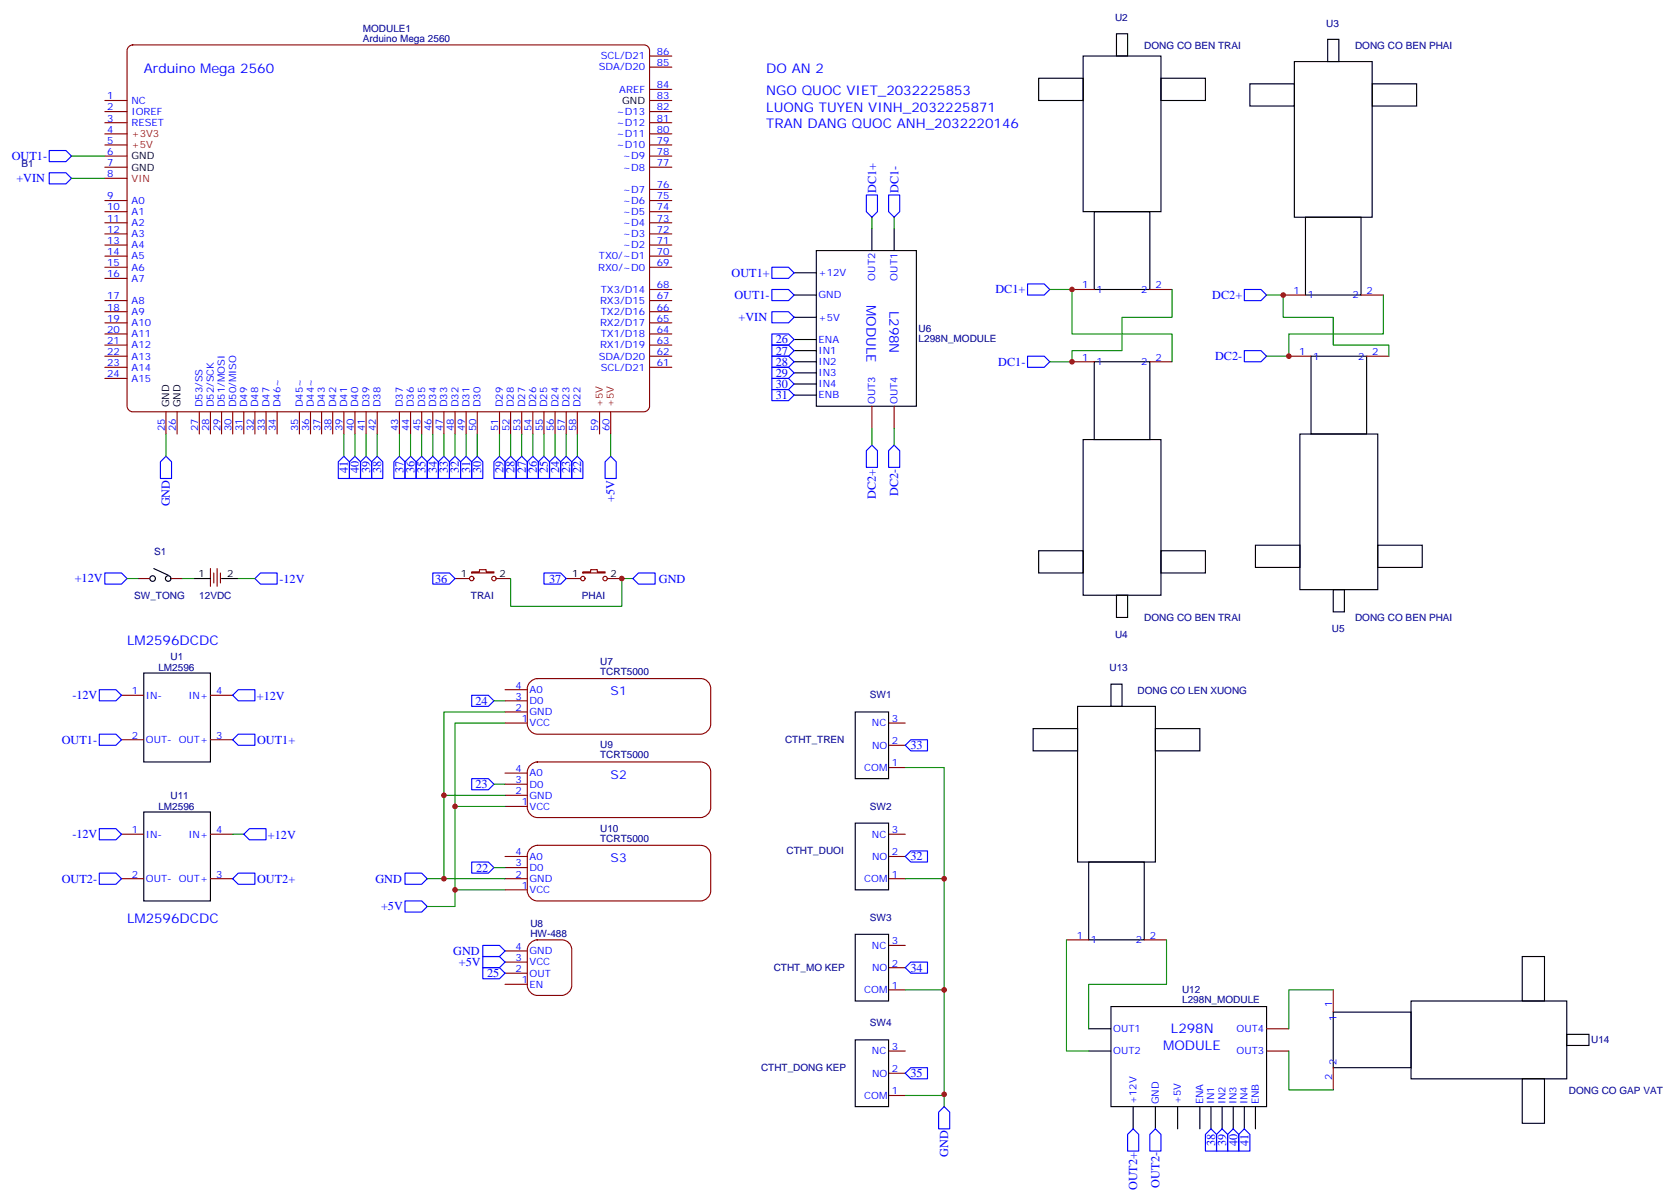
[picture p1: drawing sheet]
<svg xmlns="http://www.w3.org/2000/svg" width="532mm" height="382mm" viewBox="0 0 532 382" stroke-linecap="round" stroke-linejoin="round" font-family="sans-serif">
<g fill="none" stroke="#000" stroke-width=".35">
<path d="M343.7 17.8h24.7v49.4h-24.7zM354.3 10.7h3.5v7.1h-3.5zM410.7 19.5h24.7v49.4h-24.7zM421.3 12.5h3.6v7h-3.6zM329.6 24.8h14.1v7.1h-14.1zM368.4 24.8h14.1v7.1h-14.1zM396.6 26.6h14.1v7.1h-14.1zM435.4 26.6h14.1v7.1h-14.1zM259 79.5h31.8v49.4h-31.8zM276.7 72.5v7M283.7 72.5v7M347.2 67.2h17.7v24.7h-17.7z"/>
<path d="M414.3 68.9h17.6v24.7h-17.6zM252 86.6h7M252 93.6h7M252 100.7h7M252 107.7h7M252 111.3h7M252 114.8h7M252 118.3h7M347.2 114.8h17.7v24.7h-17.7zM416 113h17.7v24.7h-17.7zM252 121.8h7M252 125.4h7"/>
<path d="M343.7 139.5h24.7v49.4h-24.7zM412.5 137.7h24.7v49.4h-24.7zM329.6 174.8h14.1v7h-14.1zM368.4 174.8h14.1v7h-14.1zM398.4 173h14.1v7.1h-14.1zM437.2 173h14.1v7.1h-14.1zM354.3 188.9h3.5v7h-3.5zM423.1 187.1h3.5v7.1h-3.5zM45.6 213.6h21.2v28.2h-21.2z"/>
</g>
<g fill="none" stroke="#870000" stroke-width=".35">
<path d="M40.9 14.8l1.2-.5h162.3l.9 .2 .6 .6 .2 .9v112.9l-.3 .9-.6 .6-.8 .3h-162.3l-.9-.3-.6-.7-.3-.8v-112.9zM206.1 17.8h7.1M33.3 31.9h7M33.3 35.4h7M33.3 38.9h7M206.1 31.9h7.1M206.1 35.4h7.1M206.1 38.9h7.1M206.1 28.4h7.1M206.1 21.3h7.1M33.3 42.5h7M33.3 46h7"/>
<path d="M33.3 49.5h7M33.3 53.1h7M33.3 56.6h7M206.1 42.5h7.1M206.1 46h7.1M206.1 49.5h7.1M206.1 53.1h7.1M33.3 63.6h7M33.3 67.2h7M33.3 70.7h7M33.3 74.2h7M33.3 77.8h7"/>
<path d="M206.1 63.6h7.1M206.1 67.2h7.1M206.1 70.7h7.1M206.1 74.2h7.1M206.1 77.8h7.1M206.1 60.1h7.1M33.3 81.3h7M33.3 84.8h7M33.3 88.3h7M33.3 98.9h7M33.3 95.4h7M206.1 91.9h7.1"/>
<path d="M206.1 81.3h7.1M206.1 84.8h7.1M206.1 98.9h7.1M206.1 95.4h7.1M340.2 91.9h7M364.9 91.9h7M407.2 93.6h7.1M431.9 93.6h7.1M33.3 113h7M33.3 116.6h7M33.3 109.5h7M33.3 106h7"/>
<path d="M33.3 102.4h7M206.1 113h7.1M206.1 116.6h7.1M206.1 109.5h7.1M206.1 106h7.1M206.1 102.4h7.1M340.2 114.8h7M364.9 114.8h7M409 113h7M433.7 113h7M33.3 120.1h7M52.7 130.7v7"/>
<path d="M56.2 130.7v7M63.3 130.7v7M66.8 130.7v7M70.3 130.7v7M73.8 130.7v7M77.4 130.7v7M80.9 130.7v7M84.4 130.7v7M87.9 130.7v7M95 130.7v7M98.5 130.7v7M102.1 130.7v7"/>
<path d="M105.6 130.7v7M109.1 130.7v7M112.6 130.7v7M116.2 130.7v7M119.7 130.7v7M126.8 130.7v7M130.3 130.7v7M133.8 130.7v7M137.3 130.7v7M140.9 130.7v7M144.4 130.7v7M147.9 130.7v7"/>
<path d="M151.4 130.7v7M158.5 130.7v7M162 130.7v7M165.6 130.7v7M169.1 130.7v7M172.6 130.7v7M176.1 130.7v7M179.7 130.7v7M183.2 130.7v7M190.3 130.7v7M193.8 130.7v7M276.7 128.9v7.1"/>
<path d="M283.7 128.9v7.1M38.6 220.6h7M38.6 234.7h7M66.8 220.6h7M66.8 234.7h7"/>
</g>
<path d="M168.1 216.5a3.4 3.4 0 0 1 2.4-1.2h51.9a3.2 3.2 0 0 1 3.1 3.2v11.3a3.4 3.4 0 0 1-3.1 3.2h-51.9a3.4 3.4 0 0 1-3.2-3.2v-11.3l.1-.7z" fill="#fff" stroke="#870000" stroke-width=".35"/>
<path d="M160.3 218.9h7M160.3 229.4h7M160.3 225.9h7M160.3 222.4h7" fill="none" stroke="#870000" stroke-width=".35"/>
<path d="M168.1 299.4a3.4 3.4 0 0 1 2.4-1.2h7.8a3.2 3.2 0 0 1 3.1 3.2v11.3a3.4 3.4 0 0 1-3.1 3.2h-7.8a3.4 3.4 0 0 1-3.2-3.2v-11.3l.1-.7z" fill="#fff" stroke="#870000" stroke-width=".35"/>
<path d="M160.3 312.3h7M160.3 308.8h7M160.3 305.3h7M160.3 301.8h7" fill="none" stroke="#870000" stroke-width=".35"/>
<path d="M340.2 91.9v14.1h31.7v8.8M371.9 91.9v8.8h-15.8v10.6h-15.9v3.5M407.2 93.6v7.1h15.9v8.8h17.6v3.5M439 93.6v12.4h-30v7" fill="none" stroke="#008700" stroke-width=".35"/>
<path d="M168.1 243a3.4 3.4 0 0 1 2.4-1.2h51.9a3.2 3.2 0 0 1 3.1 3.2v11.3a3.4 3.4 0 0 1-3.1 3.1h-51.9a3.4 3.4 0 0 1-3.2-3.1v-11.3l.1-.8z" fill="#fff" stroke="#870000" stroke-width=".35"/>
<path d="M160.3 255.9h7M160.3 252.4h7M160.3 248.8h7M160.3 245.3h7" fill="none" stroke="#870000" stroke-width=".35"/>
<path d="M168.1 269.4a3.4 3.4 0 0 1 2.4-1.1h51.9a3.2 3.2 0 0 1 3.1 3.1v11.3a3.4 3.4 0 0 1-3.1 3.2h-51.9a3.4 3.4 0 0 1-3.2-3.2v-11.3l.1-.7z" fill="#fff" stroke="#870000" stroke-width=".35"/>
<g fill="none" stroke="#870000" stroke-width=".35">
<path d="M43.9 183.6h3.5M54.4 183.6h3.6M66.8 180.4v5.7M67.8 181.8v3.2M68.9 180.4v5.7M70 181.8v3.2M144.4 183.6h4.6M149.7 181.5h2.5v-.7h2.1v.7h2.4v.3h-7zM157.4 183.6h4.6M179.7 183.6h4.6M185 181.5h2.4v-.7h2.1v.7h2.5v.3h-7zM192.7 183.6h4.6"/>
<path d="M282 236.5h5.3M282 229.4h5.3M282 243.6h5.3M38.6 278.8h7M38.6 264.7h7M66.8 278.8h7M66.8 264.7h7M160.3 278.8h7M160.3 275.3h7M160.3 271.8h7M282 278.8h5.3M282 271.8h5.3"/>
<path d="M282 264.7h5.3M160.3 282.4h7M338.4 298.2h7.1M363.1 298.2h7.1M282 314.1h5.3M282 307.1h5.3M282 300h5.3M423.1 314.1v7.1M282 333.5h5.3M401.9 333.5h7.1M401.9 326.5h7.1M423.1 338.8v7.1"/>
<path d="M282 347.6h5.3M282 340.6h5.3"/>
<circle cx="149.7" cy="183.6" r=".71"/>
<circle cx="156.7" cy="183.6" r=".71"/>
<circle cx="185" cy="183.6" r=".71"/>
<circle cx="192" cy="183.6" r=".71"/>
</g>
<g fill="none" stroke="#000" stroke-width=".35">
<path d="M48.8 180.4l4.6 2.1M61.5 183.6h5.3M70.3 183.6h5.3M352.5 217.1h3.6v7.1h-3.6zM271.4 225.9h10.6v21.2h-10.6zM327.8 231.2h14.1v7.1h-14.1zM341.9 224.2h24.7v49.3h-24.7zM366.6 231.2h14.2v7.1h-14.2zM45.6 257.7h21.2v28.2h-21.2zM271.4 261.2h10.6v21.2h-10.6zM345.5 273.5h17.6v24.7h-17.6zM271.4 296.5h10.6v21.1h-10.6z"/>
<path d="M352.5 319.4h49.4v31.8h-49.4zM447.8 317.6h49.4v24.7h-49.4zM483.1 303.5h7v14.1h-7zM271.4 330h10.6v21.2h-10.6zM345.5 326.5h7M345.5 333.5h7M423.1 321.2h24.7v17.6h-24.7zM497.2 328.2h7v3.6h-7zM359.6 351.2v7M366.6 351.2v7M373.7 351.2v7M380.8 351.2v7"/>
<path d="M384.3 351.2v7M387.8 351.2v7M391.3 351.2v7M394.9 351.2v7M398.4 351.2v7M483.1 342.3h7v14.1h-7z"/>
<circle cx="48.4" cy="183.6" r=".88"/>
<circle cx="53.4" cy="183.6" r=".88"/>
</g>
<g fill="none" stroke="#00f" stroke-width=".35">
<path d="M15.6 54.8h5.3l1.8 1.8-1.8 1.7h-5.3zM15.6 47.8h5.3l1.8 1.7-1.8 1.8h-5.3zM274.9 61.9h3.5v5.3l-1.7 1.7-1.8-1.7zM282 61.9h3.5v5.3l-1.8 1.7-1.7-1.7zM244.9 84.8h5.3l1.8 1.8-1.8 1.7h-5.3zM244.9 91.9h5.3l1.8 1.7-1.8 1.8h-5.3zM244.9 98.9h5.3l1.8 1.8-1.8 1.7h-5.3zM326.1 90.1h5.3l1.7 1.8-1.7 1.7h-5.3zM394.9 91.9h5.3l1.7 1.7-1.7 1.8h-5.3zM244.9 106h5.3l1.8 1.7-1.8 1.8h-5.3zM244.9 109.5h5.3l1.8 1.8-1.8 1.7h-5.3zM244.9 113h5.3l1.8 1.8-1.8 1.8h-5.3z"/>
<path d="M244.9 116.6h5.3l1.8 1.7-1.8 1.8h-5.3zM326.1 113h5.3l1.7 1.8-1.7 1.8h-5.3zM394.9 111.3h5.3l1.7 1.7-1.7 1.8h-5.3zM244.9 120.1h5.3l1.8 1.7-1.8 1.8h-5.3zM244.9 123.6h5.3l1.8 1.8-1.8 1.7h-5.3zM50.9 146.5l1.8-1.7 1.7 1.7v5.3h-3.5zM109.1 144.8l1.8 1.7v5.3h-3.5v-5.3zM112.6 144.8l1.8 1.7v5.3h-3.5v-5.3zM116.2 144.8l1.7 1.7v5.3h-3.5v-5.3zM119.7 144.8l1.8 1.7v5.3h-3.6v-5.3zM126.8 144.8l1.7 1.7v5.3h-3.5v-5.3zM130.3 144.8l1.7 1.7v5.3h-3.5v-5.3z"/>
<path d="M133.8 144.8l1.8 1.7v5.3h-3.6v-5.3zM137.3 144.8l1.8 1.7v5.3h-3.5v-5.3zM140.9 144.8l1.7 1.7v5.3h-3.5v-5.3zM144.4 144.8l1.8 1.7v5.3h-3.6v-5.3zM147.9 144.8l1.8 1.7v5.3h-3.5v-5.3zM151.4 144.8l1.8 1.7v5.3h-3.5v-5.3zM158.5 144.8l1.8 1.7v5.3h-3.6v-5.3zM162 144.8l1.8 1.7v5.3h-3.5v-5.3zM165.6 144.8l1.7 1.7v5.3h-3.5v-5.3zM169.1 144.8l1.8 1.7v5.3h-3.6v-5.3zM172.6 144.8l1.8 1.7v5.3h-3.5v-5.3zM176.1 144.8l1.8 1.7v5.3h-3.5v-5.3z"/>
<path d="M179.7 144.8l1.7 1.7v5.3h-3.5v-5.3zM183.2 144.8l1.8 1.7v5.3h-3.6v-5.3zM192 146.5l1.8-1.7 1.7 1.7v5.3h-3.5zM276.7 141.3l1.7 1.7v5.3h-3.5v-5.3zM283.7 141.3l1.8 1.7v5.3h-3.5v-5.3zM33.3 181.8h5.3l1.7 1.8-1.7 1.7h-5.3zM80.9 183.6l1.8-1.8h5.2v3.5h-5.2zM137.3 181.8h5.3l1.8 1.8-1.8 1.7h-5.3zM172.6 181.8h5.3l1.8 1.8-1.8 1.7h-5.3zM200.8 183.6l1.8-1.8h5.3v3.5h-5.3zM31.5 218.9h5.3l1.8 1.7-1.8 1.8h-5.3zM31.5 233h5.3l1.8 1.7-1.8 1.8h-5.3z"/>
<path d="M73.8 220.6l1.8-1.7h5.3v3.5h-5.3zM75.6 233h5.3v3.5h-5.3l-1.8-1.8zM149.7 220.6h5.3l1.7 1.8-1.7 1.8h-5.3zM289 234.7h5.3v3.6h-5.3l-1.7-1.8zM149.7 247.1h5.3l1.7 1.7-1.7 1.8h-5.3zM31.5 277.1h5.3l1.8 1.7-1.8 1.8h-5.3zM31.5 263h5.3l1.8 1.7-1.8 1.8h-5.3zM73.8 278.8l1.8-1.7h5.3v3.5h-5.3zM77.4 264.7l1.7-1.7h5.3v3.5h-5.3zM128.5 277.1h5.3l1.8 1.7-1.8 1.8h-5.3zM149.7 273.5h5.3l1.7 1.8-1.7 1.8h-5.3zM289 270h5.3v3.5h-5.3l-1.7-1.7z"/>
<path d="M128.5 285.9h5.3l1.8 1.8-1.8 1.7h-5.3zM153.2 300h5.3l1.8 1.8-1.8 1.7h-5.3zM153.2 303.5h5.3l1.8 1.8-1.8 1.8h-5.3zM153.2 307.1h5.3l1.8 1.7-1.8 1.8h-5.3zM287.3 307.1l1.7-1.8h5.3v3.5h-5.3zM287.3 340.6l1.7-1.8h5.3v3.5h-5.3zM299.6 351.2l1.8 1.7v5.3h-3.5v-5.3zM357.8 360l1.8-1.8 1.8 1.8v5.3h-3.6zM364.9 360l1.7-1.8 1.8 1.8v5.3h-3.5zM382.5 360l1.8-1.8 1.7 1.8v5.3h-3.5zM386 360l1.8-1.8 1.8 1.8v5.3h-3.6zM389.6 360l1.7-1.8 1.8 1.8v5.3h-3.5z"/>
<path d="M393.1 360l1.8-1.8 1.7 1.8v5.3h-3.5z"/>
</g>
<g fill="none" stroke="#008700" stroke-width=".35">
<path d="M22.7 49.5h10.6M22.7 56.6h10.6M276.7 68.9v3.6M283.7 68.9v3.6M333.1 91.9h7.1M401.9 93.6h5.3M333.1 114.8h7.1M401.9 113h7.1M52.7 137.7v7.1M109.1 137.7v7.1M112.6 137.7v7.1M116.2 137.7v7.1"/>
<path d="M119.7 137.7v7.1M126.8 137.7v7.1M130.3 137.7v7.1M133.8 137.7v7.1M137.3 137.7v7.1M140.9 137.7v7.1M144.4 137.7v7.1M147.9 137.7v7.1M151.4 137.7v7.1M158.5 137.7v7.1M162 137.7v7.1M165.6 137.7v7.1"/>
<path d="M169.1 137.7v7.1M172.6 137.7v7.1M176.1 137.7v7.1M179.7 137.7v7.1M183.2 137.7v7.1M193.8 137.7v7.1M276.7 136v5.3M283.7 136v5.3M40.3 183.6h3.6M58 183.6h3.5M75.6 183.6h5.3M162 183.6v8.8h35.3v-8.8h3.5"/>
<path d="M156.7 222.4h3.6M160.3 225.9h-19.4v26.5h19.4M160.3 229.4h-15.9v26.5h15.9M140.9 252.4v26.4h19.4M144.4 255.9v26.5h15.9M156.7 248.8h3.6M287.3 243.6h12.3v104h-12.3M73.8 264.7h3.6M135.6 278.8h5.3M156.7 275.3h3.6M287.3 278.8h12.3M144.4 282.4v5.3h-8.8"/>
<path d="M338.4 298.2v35.3h7.1M370.2 298.2v14.1h-24.7v14.2M287.3 314.1h12.3M423.1 314.1h-14.1v12.4M409 333.5v12.4h14.1M299.6 347.3v3.9"/>
</g>
<g fill="#c00">
<circle cx="340.2" cy="91.9" r=".88"/>
<circle cx="340.2" cy="114.8" r=".88"/>
<circle cx="407.2" cy="93.6" r=".88"/>
<circle cx="409" cy="113" r=".88"/>
<circle cx="140.9" cy="252.4" r=".88"/>
<circle cx="144.4" cy="255.9" r=".88"/>
<circle cx="144.4" cy="282.4" r=".88"/>
<circle cx="140.9" cy="278.8" r=".88"/>
<circle cx="299.6" cy="278.8" r=".88"/>
<circle cx="299.6" cy="314.1" r=".88"/>
<circle cx="299.6" cy="347.3" r=".88"/>
<circle cx="197.3" cy="183.6" r=".88"/>
</g>
<g font-size="4.2" fill="#00f">
<text x="45.6" y="23.1">Arduino Mega 2560</text>
<text x="243.2" y="23.1">DO AN 2</text>
<text x="243.2" y="30.1">NGO QUOC VIET_2032225853</text>
<text x="243.2" y="35.4">LUONG TUYEN VINH_2032225871</text>
<text x="243.2" y="40.7">TRAN DANG QUOC ANH_2032220146</text>
<text x="275" y="96.8" transform="rotate(90 275 96.8)">MODULE</text>
<text x="282.2" y="98.6" transform="rotate(90 282.2 98.6)">L298N</text>
<text x="40.3" y="204.8">LM2596DCDC</text>
<text x="40.3" y="292.9">LM2596DCDC</text>
<text x="371.6" y="328">L298N</text>
<text x="369.1" y="333.2">MODULE</text>
</g>
<g font-size="3.9" fill="#00f">
<text x="3.7" y="50.8">OUT1-</text>
<text x="5.2" y="57.9">+VIN</text>
<text x="278.1" y="61.2" transform="rotate(-90 278.1 61.2)">DC1+</text>
<text x="285.1" y="61.2" transform="rotate(-90 285.1 61.2)">DC1-</text>
<text x="232.2" y="87.8">OUT1+</text>
<text x="233.1" y="94.9">OUT1-</text>
<text x="315.9" y="93.1">DC1+</text>
<text x="384.7" y="94.9">DC2+</text>
<text x="234.4" y="102">+VIN</text>
<text x="246.1" y="109">26</text>
<text x="246.1" y="112.5">27</text>
<text x="246.1" y="116.1">28</text>
<text x="246.1" y="119.6">29</text>
<text x="316.8" y="116.1">DC1-</text>
<text x="385.6" y="114.3">DC2-</text>
<text x="246.1" y="123.1">30</text>
<text x="246.1" y="126.6">31</text>
<text x="110.4" y="150.2" transform="rotate(-90 110.4 150.2)">41</text>
<text x="113.9" y="150.2" transform="rotate(-90 113.9 150.2)">40</text>
<text x="117.4" y="150.2" transform="rotate(-90 117.4 150.2)">39</text>
<text x="120.9" y="150.2" transform="rotate(-90 120.9 150.2)">38</text>
<text x="128" y="150.2" transform="rotate(-90 128 150.2)">37</text>
<text x="131.5" y="150.2" transform="rotate(-90 131.5 150.2)">36</text>
<text x="135.1" y="150.2" transform="rotate(-90 135.1 150.2)">35</text>
<text x="138.6" y="150.2" transform="rotate(-90 138.6 150.2)">34</text>
<text x="142.1" y="150.2" transform="rotate(-90 142.1 150.2)">33</text>
<text x="145.6" y="150.2" transform="rotate(-90 145.6 150.2)">32</text>
<text x="149.2" y="150.2" transform="rotate(-90 149.2 150.2)">31</text>
<text x="152.7" y="150.2" transform="rotate(-90 152.7 150.2)">30</text>
<text x="159.8" y="150.2" transform="rotate(-90 159.8 150.2)">29</text>
<text x="163.3" y="150.2" transform="rotate(-90 163.3 150.2)">28</text>
<text x="166.8" y="150.2" transform="rotate(-90 166.8 150.2)">27</text>
<text x="170.3" y="150.2" transform="rotate(-90 170.3 150.2)">26</text>
<text x="173.9" y="150.2" transform="rotate(-90 173.9 150.2)">25</text>
<text x="177.4" y="150.2" transform="rotate(-90 177.4 150.2)">24</text>
<text x="180.9" y="150.2" transform="rotate(-90 180.9 150.2)">23</text>
<text x="184.4" y="150.2" transform="rotate(-90 184.4 150.2)">22</text>
<text x="53.9" y="160.7" transform="rotate(-90 53.9 160.7)">GND</text>
<text x="195" y="159.3" transform="rotate(-90 195 159.3)">+5V</text>
<text x="278" y="158.2" transform="rotate(-90 278 158.2)">DC2+</text>
<text x="285" y="157.4" transform="rotate(-90 285 157.4)">DC2-</text>
<text x="23.7" y="184.8">+12V</text>
<text x="88.7" y="184.9">-12V</text>
<text x="138" y="184.8">36</text>
<text x="174.3" y="184.9">37</text>
<text x="209.1" y="184.9">GND</text>
<text x="23" y="222">-12V</text>
<text x="81.5" y="222">+12V</text>
<text x="193.8" y="220.6">S1</text>
<text x="150.9" y="223.7">24</text>
<text x="19.6" y="236">OUT1-</text>
<text x="81.6" y="236">OUT1+</text>
<text x="288.9" y="237.8">33</text>
<text x="150.9" y="250.1">23</text>
<text x="193.8" y="247.1">S2</text>
<text x="23" y="266">-12V</text>
<text x="85" y="266.1">+12V</text>
<text x="193.8" y="273.5">S3</text>
<text x="288.9" y="273">32</text>
<text x="19.6" y="280.1">OUT2-</text>
<text x="81.6" y="280.1">OUT2+</text>
<text x="119.1" y="280.1">GND</text>
<text x="151.1" y="276.6">22</text>
<text x="120.9" y="288.9">+5V</text>
<text x="143.8" y="303">GND</text>
<text x="145.6" y="306.5">+5V</text>
<text x="154.6" y="310.1">25</text>
<text x="288.9" y="308.3">34</text>
<text x="288.9" y="341.8">35</text>
<text x="385.6" y="363.6" transform="rotate(-90 385.6 363.6)">38</text>
<text x="389.1" y="363.6" transform="rotate(-90 389.1 363.6)">39</text>
<text x="392.6" y="363.6" transform="rotate(-90 392.6 363.6)">40</text>
<text x="396.2" y="363.6" transform="rotate(-90 396.2 363.6)">41</text>
<text x="300.9" y="367.1" transform="rotate(-90 300.9 367.1)">GND</text>
<text x="360.8" y="377.7" transform="rotate(-90 360.8 377.7)">OUT2+</text>
<text x="367.9" y="376.8" transform="rotate(-90 367.9 376.8)">OUT2-</text>
</g>
<g font-size="3.2" fill="#000080">
<text x="115.1" y="10.2">MODULE1</text>
<text x="353.8" y="6.7">U2</text>
<text x="420.9" y="8.4">U3</text>
<text x="115.1" y="13.2">Arduino Mega 2560</text>
<text x="363.1" y="15.5">DONG CO BEN TRAI</text>
<text x="430" y="15.5">DONG CO BEN PHAI</text>
<text x="6.8" y="53.1">B1</text>
<text x="291.5" y="105.5">U6</text>
<text x="291.5" y="108.5">L298N_MODULE</text>
<text x="48.9" y="176.2">S1</text>
<text x="42.6" y="190.1">SW_TONG</text>
<text x="63.2" y="190">12VDC</text>
<text x="149.5" y="190">TRAI</text>
<text x="184.6" y="190.1">PHAI</text>
<text x="363.1" y="197.1">DONG CO BEN TRAI</text>
<text x="430" y="197.1">DONG CO BEN PHAI</text>
<text x="353.8" y="202.5">U4</text>
<text x="422.6" y="200.7">U5</text>
<text x="54.1" y="209.4">U1</text>
<text x="50.2" y="213">LM2596</text>
<text x="190.4" y="214.2">TCRT5000</text>
<text x="190.4" y="211">U7</text>
<text x="352.1" y="213">U13</text>
<text x="276" y="221.6">SW1</text>
<text x="361" y="220.1">DONG CO LEN XUONG</text>
<text x="190.4" y="237.5">U9</text>
<text x="249.1" y="235.9">CTHT_TREN</text>
<text x="190.4" y="240.7">TCRT5000</text>
<text x="50.2" y="257">LM2596</text>
<text x="54.1" y="253.5">U11</text>
<text x="276" y="256.9">SW2</text>
<text x="190.4" y="263.9">U10</text>
<text x="190.4" y="267.1">TCRT5000</text>
<text x="249.6" y="271.1">CTHT_DUOI</text>
<text x="276" y="292.2">SW3</text>
<text x="168.3" y="297.2">HW-488</text>
<text x="168.3" y="294.1">U8</text>
<text x="245.5" y="308.2">CTHT_MO KEP</text>
<text x="375.1" y="315.1">U12</text>
<text x="375.1" y="318.3">L298N_MODULE</text>
<text x="276" y="325.7">SW4</text>
<text x="504.9" y="331.1">U14</text>
<text x="241.5" y="339.9">CTHT_DONG KEP</text>
<text x="497.9" y="347">DONG CO GAP VAT</text>
</g>
<g font-size="3.2" fill="#00f">
<text x="208.4" y="17.4">86</text>
<text x="190" y="22.4">SDA/D20</text>
<text x="190.6" y="18.8">SCL/D21</text>
<text x="208.4" y="20.9">85</text>
<text x="196.5" y="29.4">AREF</text>
<text x="208.4" y="28">84</text>
<text x="34" y="31.5">1</text>
<text x="34" y="35">2</text>
<text x="41.7" y="32.9">NC</text>
<text x="208.4" y="35">82</text>
<text x="208.4" y="31.5">83</text>
<text x="34" y="38.6">3</text>
<text x="41.7" y="36.5">IOREF</text>
<text x="41.7" y="40">RESET</text>
<text x="195.6" y="40">~D12</text>
<text x="195.6" y="36.5">~D13</text>
<text x="208.4" y="38.6">81</text>
<text x="34" y="42.1">4</text>
<text x="34" y="45.6">5</text>
<text x="195.6" y="47.1">~D10</text>
<text x="195.6" y="43.5">~D11</text>
<text x="208.4" y="45.6">79</text>
<text x="208.4" y="42.1">80</text>
<text x="34" y="49.1">6</text>
<text x="34" y="52.7">7</text>
<text x="197.7" y="50.6">~D9</text>
<text x="208.4" y="52.7">77</text>
<text x="208.4" y="49.1">78</text>
<text x="34" y="56.2">8</text>
<text x="197.7" y="54.1">~D8</text>
<text x="208.4" y="59.7">76</text>
<text x="34" y="63.3">9</text>
<text x="41.7" y="64.7">A0</text>
<text x="197.7" y="64.7">~D6</text>
<text x="197.7" y="61.2">~D7</text>
<text x="208.4" y="63.3">75</text>
<text x="34" y="66.8">10</text>
<text x="34" y="70.3">11</text>
<text x="41.7" y="68.2">A1</text>
<text x="41.7" y="71.8">A2</text>
<text x="197.7" y="71.8">~D4</text>
<text x="197.7" y="68.2">~D5</text>
<text x="208.4" y="70.3">73</text>
<text x="208.4" y="66.8">74</text>
<text x="34" y="73.8">12</text>
<text x="34" y="77.4">13</text>
<text x="41.7" y="75.3">A3</text>
<text x="197.7" y="75.3">~D3</text>
<text x="208.4" y="77.4">71</text>
<text x="208.4" y="73.8">72</text>
<text x="34" y="80.9">14</text>
<text x="41.7" y="78.8">A4</text>
<text x="41.7" y="82.3">A5</text>
<text x="190.1" y="82.3">TX0/~D1</text>
<text x="197.7" y="78.8">~D2</text>
<text x="208.4" y="80.9">70</text>
<text x="34" y="84.4">15</text>
<text x="34" y="87.9">16</text>
<text x="41.7" y="85.9">A6</text>
<text x="41.7" y="89.4">A7</text>
<text x="189.8" y="85.9">RX0/~D0</text>
<text x="208.4" y="84.4">69</text>
<text x="259.8" y="87.6">+12V</text>
<text x="277.7" y="89" transform="rotate(-90 277.7 89)">OUT2</text>
<text x="284.8" y="89" transform="rotate(-90 284.8 89)">OUT1</text>
<text x="34" y="95">17</text>
<text x="190.7" y="92.9">TX3/D14</text>
<text x="208.4" y="91.5">68</text>
<text x="208.4" y="95">67</text>
<text x="259.8" y="94.7">GND</text>
<text x="343.5" y="91.5">1</text>
<text x="347.9" y="92.9">1</text>
<text x="362.2" y="92.9">2</text>
<text x="366.6" y="91.5">2</text>
<text x="410.5" y="93.3">1</text>
<text x="415" y="94.7">1</text>
<text x="429.2" y="94.7">2</text>
<text x="433.7" y="93.3">2</text>
<text x="34" y="98.5">18</text>
<text x="41.7" y="100">A9</text>
<text x="41.7" y="96.4">A8</text>
<text x="190.4" y="96.4">RX3/D15</text>
<text x="190.7" y="100">TX2/D16</text>
<text x="208.4" y="98.5">66</text>
<text x="259.8" y="101.7">+5V</text>
<text x="34" y="105.6">20</text>
<text x="34" y="102.1">19</text>
<text x="41.7" y="107">A11</text>
<text x="41.7" y="103.5">A10</text>
<text x="190.4" y="103.5">RX2/D17</text>
<text x="190.7" y="107">TX1/D18</text>
<text x="208.4" y="102.1">65</text>
<text x="208.4" y="105.6">64</text>
<text x="34" y="112.6">22</text>
<text x="34" y="109.1">21</text>
<text x="41.7" y="110.6">A12</text>
<text x="190.4" y="110.6">RX1/D19</text>
<text x="208.4" y="109.1">63</text>
<text x="208.4" y="112.6">62</text>
<text x="259.8" y="108.8">ENA</text>
<text x="259.8" y="112.3">IN1</text>
<text x="412.3" y="112.7">1</text>
<text x="435.4" y="112.7">2</text>
<text x="34" y="119.7">24</text>
<text x="34" y="116.2">23</text>
<text x="41.7" y="117.6">A14</text>
<text x="41.7" y="114.1">A13</text>
<text x="190" y="114.1">SDA/D20</text>
<text x="190.6" y="117.6">SCL/D21</text>
<text x="208.4" y="116.2">61</text>
<text x="259.8" y="115.9">IN2</text>
<text x="259.8" y="119.4">IN3</text>
<text x="343.5" y="114.4">1</text>
<text x="347.9" y="115.9">1</text>
<text x="362.2" y="115.9">2</text>
<text x="366.6" y="114.4">2</text>
<text x="416.7" y="114.1">1</text>
<text x="430.9" y="114.1">2</text>
<text x="41.7" y="121.1">A15</text>
<text x="259.8" y="122.9">IN4</text>
<text x="64.3" y="129.3" transform="rotate(-90 64.3 129.3)">D53/SS</text>
<text x="67.8" y="129.3" transform="rotate(-90 67.8 129.3)">D52/SCK</text>
<text x="71.4" y="129.3" transform="rotate(-90 71.4 129.3)">D51/MOSI</text>
<text x="74.9" y="129.3" transform="rotate(-90 74.9 129.3)">D50/MISO</text>
<text x="78.4" y="129.3" transform="rotate(-90 78.4 129.3)">D49</text>
<text x="82" y="129.3" transform="rotate(-90 82 129.3)">D48</text>
<text x="85.5" y="129.3" transform="rotate(-90 85.5 129.3)">D47</text>
<text x="89" y="129.3" transform="rotate(-90 89 129.3)">D46~</text>
<text x="96.1" y="129.3" transform="rotate(-90 96.1 129.3)">D45~</text>
<text x="99.6" y="129.3" transform="rotate(-90 99.6 129.3)">D44~</text>
<text x="103.1" y="129.3" transform="rotate(-90 103.1 129.3)">D43</text>
<text x="106.6" y="129.3" transform="rotate(-90 106.6 129.3)">D42</text>
<text x="110.2" y="129.3" transform="rotate(-90 110.2 129.3)">D41</text>
<text x="113.7" y="129.3" transform="rotate(-90 113.7 129.3)">D40</text>
<text x="117.2" y="129.3" transform="rotate(-90 117.2 129.3)">D39</text>
<text x="120.8" y="129.3" transform="rotate(-90 120.8 129.3)">D38</text>
<text x="127.8" y="129.3" transform="rotate(-90 127.8 129.3)">D37</text>
<text x="131.3" y="129.3" transform="rotate(-90 131.3 129.3)">D36</text>
<text x="134.9" y="129.3" transform="rotate(-90 134.9 129.3)">D35</text>
<text x="138.4" y="129.3" transform="rotate(-90 138.4 129.3)">D34</text>
<text x="141.9" y="129.3" transform="rotate(-90 141.9 129.3)">D33</text>
<text x="145.5" y="129.3" transform="rotate(-90 145.5 129.3)">D32</text>
<text x="149" y="129.3" transform="rotate(-90 149 129.3)">D31</text>
<text x="152.5" y="129.3" transform="rotate(-90 152.5 129.3)">D30</text>
<text x="159.6" y="129.3" transform="rotate(-90 159.6 129.3)">D29</text>
<text x="163.1" y="129.3" transform="rotate(-90 163.1 129.3)">D28</text>
<text x="166.6" y="129.3" transform="rotate(-90 166.6 129.3)">D27</text>
<text x="170.1" y="129.3" transform="rotate(-90 170.1 129.3)">D26</text>
<text x="173.7" y="129.3" transform="rotate(-90 173.7 129.3)">D25</text>
<text x="177.2" y="129.3" transform="rotate(-90 177.2 129.3)">D24</text>
<text x="180.7" y="129.3" transform="rotate(-90 180.7 129.3)">D23</text>
<text x="184.3" y="129.3" transform="rotate(-90 184.3 129.3)">D22</text>
<text x="259.8" y="126.4">ENB</text>
<text x="277.7" y="128.2" transform="rotate(-90 277.7 128.2)">OUT3</text>
<text x="284.8" y="128.2" transform="rotate(-90 284.8 128.2)">OUT4</text>
<text x="52.3" y="136.8" transform="rotate(-90 52.3 136.8)">25</text>
<text x="55.8" y="136.8" transform="rotate(-90 55.8 136.8)">26</text>
<text x="62.9" y="136.8" transform="rotate(-90 62.9 136.8)">27</text>
<text x="66.4" y="136.8" transform="rotate(-90 66.4 136.8)">28</text>
<text x="69.9" y="136.8" transform="rotate(-90 69.9 136.8)">29</text>
<text x="73.4" y="136.8" transform="rotate(-90 73.4 136.8)">30</text>
<text x="77" y="136.8" transform="rotate(-90 77 136.8)">31</text>
<text x="80.5" y="136.8" transform="rotate(-90 80.5 136.8)">32</text>
<text x="84" y="136.8" transform="rotate(-90 84 136.8)">33</text>
<text x="87.6" y="136.8" transform="rotate(-90 87.6 136.8)">34</text>
<text x="94.6" y="136.8" transform="rotate(-90 94.6 136.8)">35</text>
<text x="98.1" y="136.8" transform="rotate(-90 98.1 136.8)">36</text>
<text x="101.7" y="136.8" transform="rotate(-90 101.7 136.8)">37</text>
<text x="105.2" y="136.8" transform="rotate(-90 105.2 136.8)">38</text>
<text x="108.7" y="136.8" transform="rotate(-90 108.7 136.8)">39</text>
<text x="112.3" y="136.8" transform="rotate(-90 112.3 136.8)">40</text>
<text x="115.8" y="136.8" transform="rotate(-90 115.8 136.8)">41</text>
<text x="119.3" y="136.8" transform="rotate(-90 119.3 136.8)">42</text>
<text x="126.4" y="136.8" transform="rotate(-90 126.4 136.8)">43</text>
<text x="129.9" y="136.8" transform="rotate(-90 129.9 136.8)">44</text>
<text x="133.4" y="136.8" transform="rotate(-90 133.4 136.8)">45</text>
<text x="136.9" y="136.8" transform="rotate(-90 136.9 136.8)">46</text>
<text x="140.5" y="136.8" transform="rotate(-90 140.5 136.8)">47</text>
<text x="144" y="136.8" transform="rotate(-90 144 136.8)">48</text>
<text x="147.5" y="136.8" transform="rotate(-90 147.5 136.8)">49</text>
<text x="151.1" y="136.8" transform="rotate(-90 151.1 136.8)">50</text>
<text x="158.1" y="136.8" transform="rotate(-90 158.1 136.8)">51</text>
<text x="161.6" y="136.8" transform="rotate(-90 161.6 136.8)">52</text>
<text x="165.2" y="136.8" transform="rotate(-90 165.2 136.8)">53</text>
<text x="168.7" y="136.8" transform="rotate(-90 168.7 136.8)">54</text>
<text x="172.2" y="136.8" transform="rotate(-90 172.2 136.8)">55</text>
<text x="175.8" y="136.8" transform="rotate(-90 175.8 136.8)">56</text>
<text x="179.3" y="136.8" transform="rotate(-90 179.3 136.8)">57</text>
<text x="182.8" y="136.8" transform="rotate(-90 182.8 136.8)">58</text>
<text x="189.9" y="136.8" transform="rotate(-90 189.9 136.8)">59</text>
<text x="193.4" y="136.8" transform="rotate(-90 193.4 136.8)">60</text>
<text x="41.8" y="220.3">1</text>
<text x="46.3" y="221.7">IN-</text>
<text x="59.8" y="221.7">IN+</text>
<text x="68.5" y="220.3">4</text>
<text x="163.5" y="218.5">4</text>
<text x="168" y="219.9">A0</text>
<text x="163.5" y="225.6">2</text>
<text x="163.5" y="222">3</text>
<text x="168" y="227">GND</text>
<text x="168" y="223.4">D0</text>
<text x="165.6" y="229.1">1</text>
<text x="168" y="230.5">VCC</text>
<text x="276.7" y="230.5">NC</text>
<text x="283" y="229.1">3</text>
<text x="41.8" y="234.4">2</text>
<text x="46.3" y="235.8">OUT- OUT+</text>
<text x="68.5" y="234.4">3</text>
<text x="276.7" y="237.6">NO</text>
<text x="283" y="236.1">2</text>
<text x="163.5" y="245">4</text>
<text x="274.2" y="244.6">COM</text>
<text x="283" y="243.2">1</text>
<text x="163.5" y="248.5">3</text>
<text x="168" y="249.9">D0</text>
<text x="168" y="246.4">A0</text>
<text x="163.5" y="252">2</text>
<text x="165.6" y="255.6">1</text>
<text x="168" y="257">VCC</text>
<text x="168" y="253.4">GND</text>
<text x="41.8" y="264.4">1</text>
<text x="46.3" y="265.8">IN-</text>
<text x="59.8" y="265.8">IN+</text>
<text x="68.5" y="264.4">4</text>
<text x="276.7" y="265.8">NC</text>
<text x="283" y="264.4">3</text>
<text x="163.5" y="275">3</text>
<text x="163.5" y="271.4">4</text>
<text x="168" y="272.8">A0</text>
<text x="276.7" y="272.8">NO</text>
<text x="283" y="271.4">2</text>
<text x="41.8" y="278.5">2</text>
<text x="46.3" y="279.9">OUT- OUT+</text>
<text x="68.5" y="278.5">3</text>
<text x="163.5" y="278.5">2</text>
<text x="168" y="279.9">GND</text>
<text x="168" y="276.4">D0</text>
<text x="274.2" y="279.9">COM</text>
<text x="283" y="278.5">1</text>
<text x="165.6" y="282">1</text>
<text x="168" y="283.4">VCC</text>
<text x="283" y="299.6">3</text>
<text x="341.7" y="297.9">1</text>
<text x="346.2" y="299.3">1</text>
<text x="360.4" y="299.3">2</text>
<text x="364.9" y="297.9">2</text>
<text x="163.5" y="304.9">3</text>
<text x="163.5" y="301.4">4</text>
<text x="168" y="302.8">GND</text>
<text x="276.7" y="301.1">NC</text>
<text x="163.5" y="308.5">2</text>
<text x="165.6" y="312">1</text>
<text x="168" y="309.9">OUT</text>
<text x="168" y="306.4">VCC</text>
<text x="276.7" y="308.1">NO</text>
<text x="283" y="306.7">2</text>
<text x="168" y="313.4">EN</text>
<text x="274.2" y="315.2">COM</text>
<text x="283" y="313.8">1</text>
<text x="422.7" y="319.4" transform="rotate(-90 422.7 319.4)">1</text>
<text x="424.1" y="323.9" transform="rotate(-90 424.1 323.9)">1</text>
<text x="353.2" y="327.5">OUT1</text>
<text x="392.4" y="327.5">OUT4</text>
<text x="276.7" y="334.6">NC</text>
<text x="283" y="333.2">3</text>
<text x="353.2" y="334.6">OUT2</text>
<text x="392.4" y="334.6">OUT3</text>
<text x="276.7" y="341.6">NO</text>
<text x="283" y="340.2">2</text>
<text x="424.1" y="338.1" transform="rotate(-90 424.1 338.1)">2</text>
<text x="283" y="347.3">1</text>
<text x="422.7" y="342.6" transform="rotate(-90 422.7 342.6)">2</text>
<text x="274.2" y="348.7">COM</text>
<text x="360.6" y="350.4" transform="rotate(-90 360.6 350.4)">+12V</text>
<text x="367.7" y="350.4" transform="rotate(-90 367.7 350.4)">GND</text>
<text x="374.8" y="350.4" transform="rotate(-90 374.8 350.4)">+5V</text>
<text x="381.8" y="350.4" transform="rotate(-90 381.8 350.4)">ENA</text>
<text x="385.3" y="350.4" transform="rotate(-90 385.3 350.4)">IN1</text>
<text x="388.9" y="350.4" transform="rotate(-90 388.9 350.4)">IN2</text>
<text x="392.4" y="350.4" transform="rotate(-90 392.4 350.4)">IN3</text>
<text x="395.9" y="350.4" transform="rotate(-90 395.9 350.4)">IN4</text>
<text x="399.5" y="350.4" transform="rotate(-90 399.5 350.4)">ENB</text>
</g>
<g font-size="3.2">
<text x="197.4" y="32.9">GND</text>
<text x="41.7" y="50.6">GND</text>
<text x="41.7" y="54.1">GND</text>
<text x="53.7" y="129.3" transform="rotate(-90 53.7 129.3)">GND</text>
<text x="57.3" y="129.3" transform="rotate(-90 57.3 129.3)">GND</text>
<text x="63" y="183.2">1</text>
<text x="72.1" y="183.2">2</text>
<text x="146.3" y="183.2">1</text>
<text x="158.5" y="183.2">2</text>
<text x="181.5" y="183.2">1</text>
<text x="193.8" y="183.2">2</text>
</g>
<g font-size="3.2" fill="#f00">
<text x="41.7" y="43.5">+3V3</text>
<text x="41.7" y="47.1">+5V</text>
<text x="41.7" y="57.6">VIN</text>
<text x="191.3" y="129.3" transform="rotate(-90 191.3 129.3)">+5V</text>
<text x="194.8" y="129.3" transform="rotate(-90 194.8 129.3)">+5V</text>
</g>
</svg>
